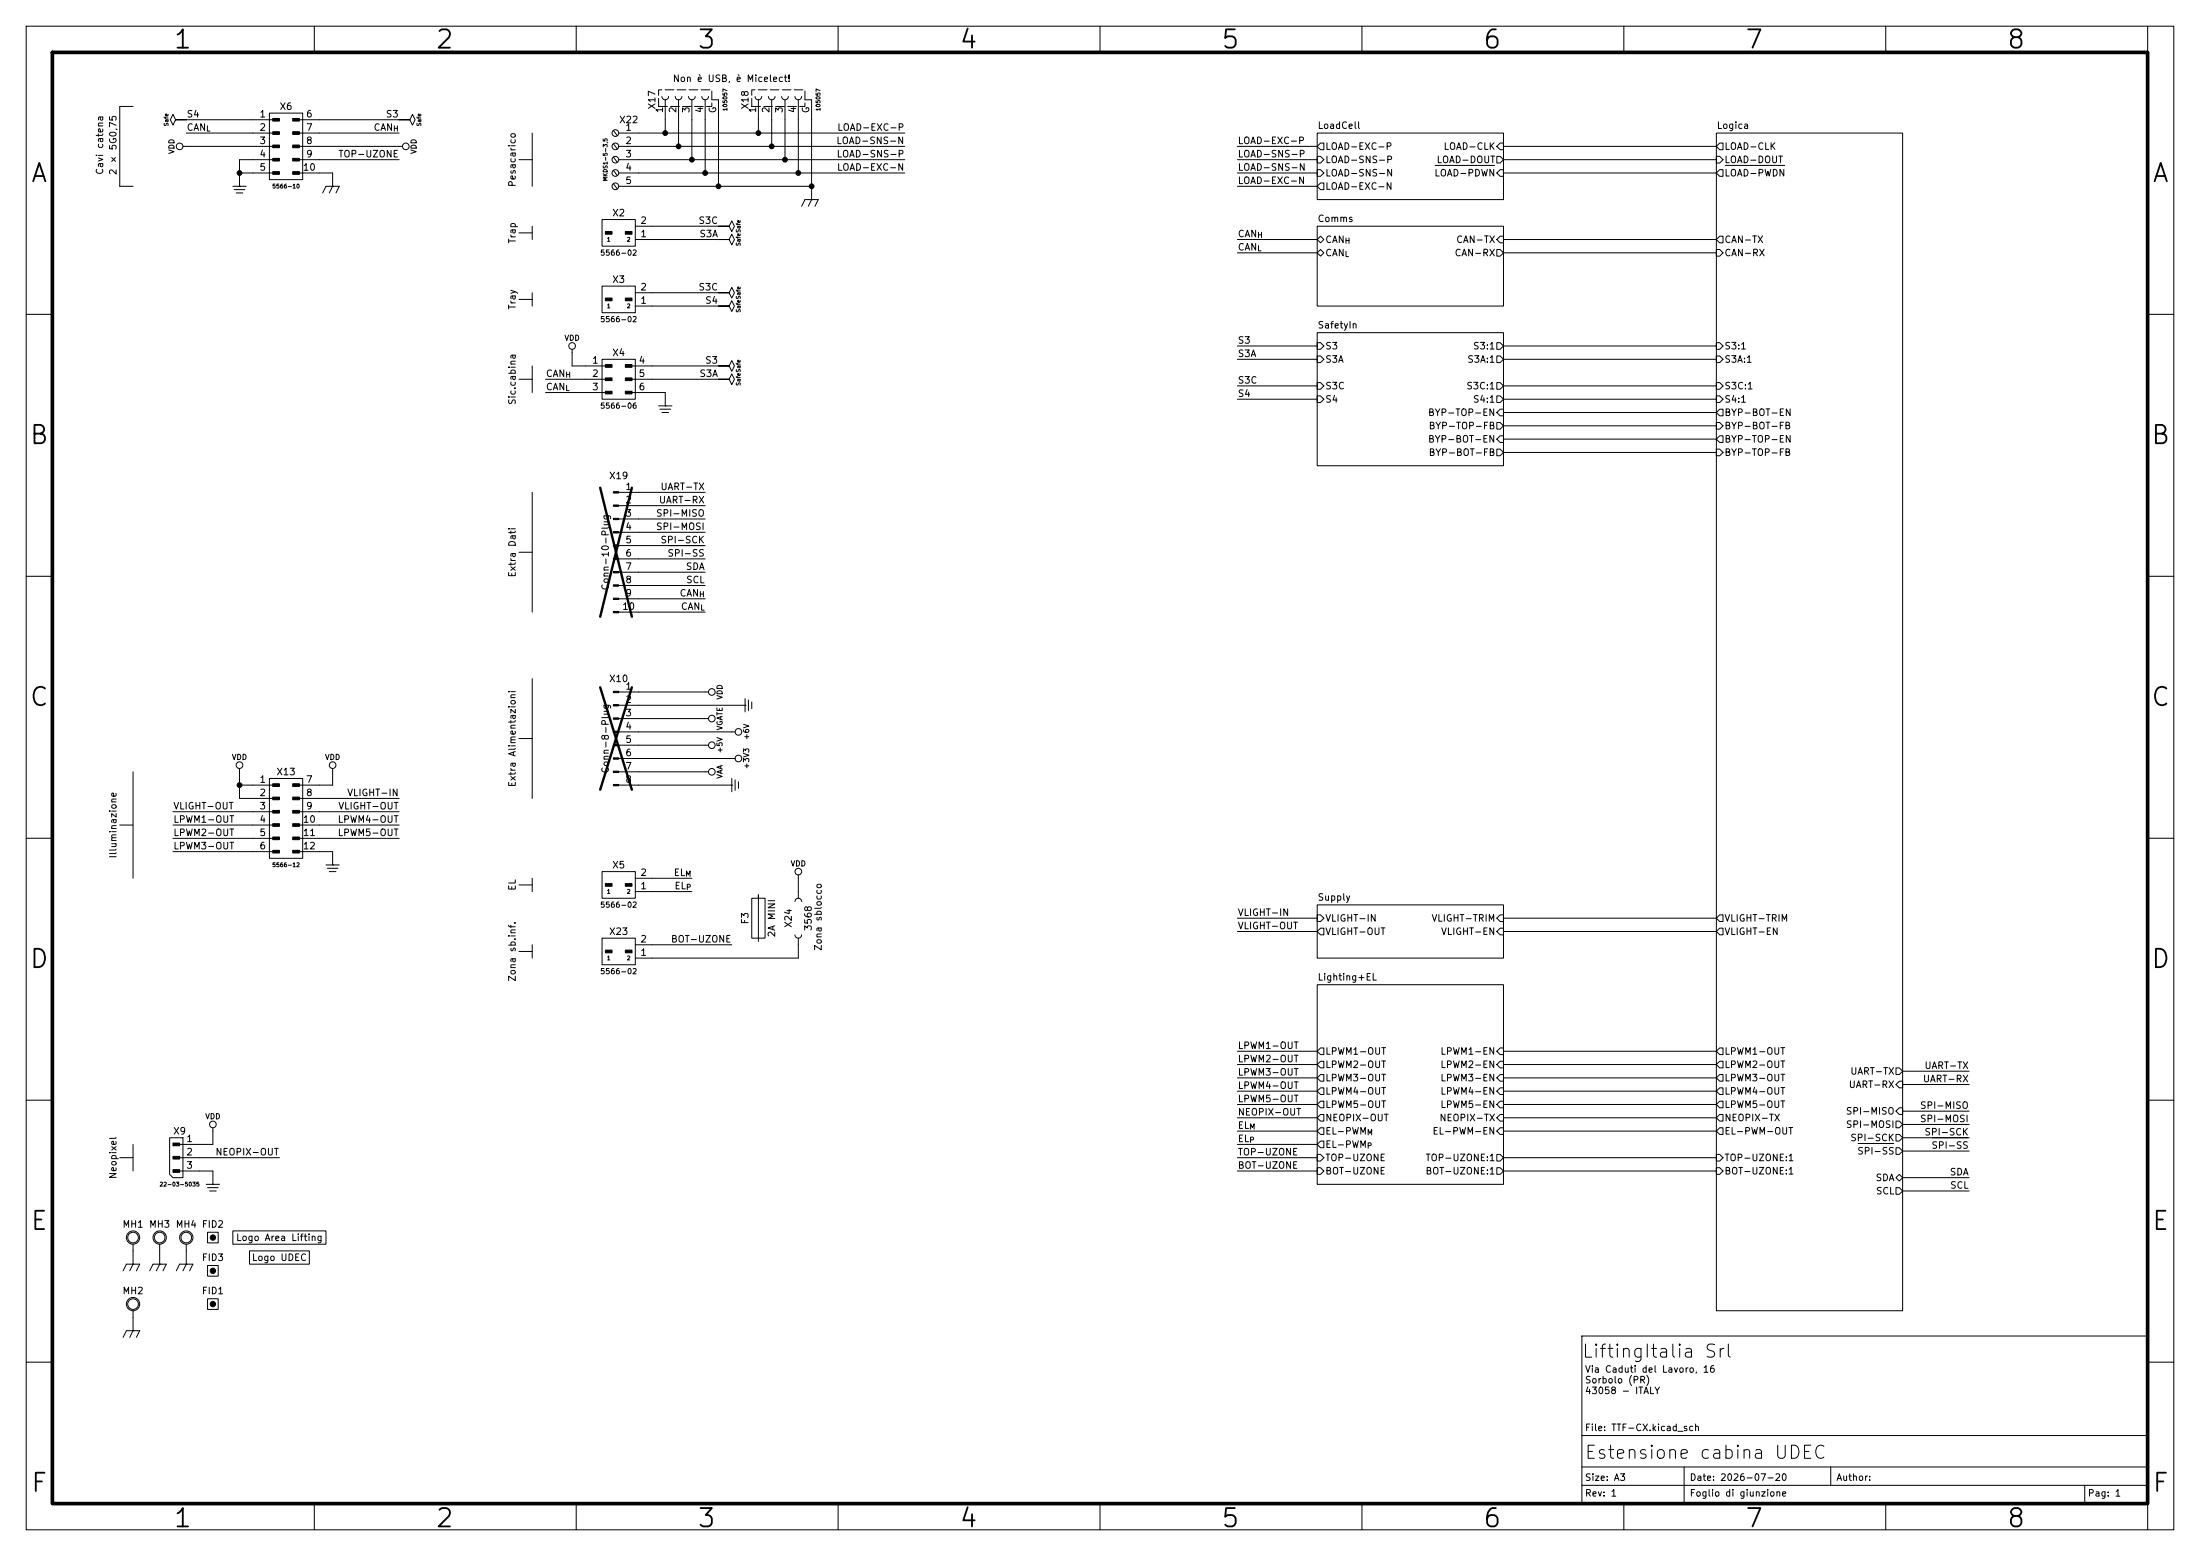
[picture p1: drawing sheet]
<svg xmlns="http://www.w3.org/2000/svg" width="420mm" height="297mm" viewBox="0 0 420 297" stroke-linecap="round" stroke-linejoin="round" font-family="sans-serif">
<path d="M10 10h400v277h-400z" fill="none" stroke="#000" stroke-width=".7"/>
<g fill="none" stroke="#000" stroke-width=".19">
<path d="M5 5h410v287h-410zM60 5v5M110 5v5M126.4 18.4a.63 .63 0 0 0 .6 .7 .63 .63 0 0 0 .6-.7M127 19.1v6.3M128.9 18.4a.63 .63 0 0 0 .6 .7 .63 .63 0 0 0 .7-.7M129.5 19.1v8.8M131.4 18.4a.63 .63 0 0 0 .7 .7 .63 .63 0 0 0 .6-.7M132.1 19.1v11.4M134 18.4a.63 .63 0 0 0 .6 .7 .63 .63 0 0 0 .7-.7M134.6 19.1v13.9M135.9 19.1h1.3v16.5"/>
<path d="M144.1 18.4a.63 .63 0 0 0 .7 .7 .63 .63 0 0 0 .6-.7M144.8 19.1v6.3M146.7 18.4a.63 .63 0 0 0 .6 .7 .63 .63 0 0 0 .7-.7M147.3 19.1v8.8M149.2 18.4a.63 .63 0 0 0 .7 .7 .63 .63 0 0 0 .6-.7M149.9 19.1v11.4M151.8 18.4a.63 .63 0 0 0 .6 .7 .63 .63 0 0 0 .6-.7M152.4 19.1v13.9M153.7 19.1h1.2v19M160 5v5M210 5v5M260 5v5"/>
<path d="M310 5v5M360 5v5M410 5v5M25.4 20.3h-2.5v15.3h2.5M33 21.8l.5 1.1h2.1h-2.1l-.5 1-.5-1zM34.9 27.9h17.2M35.6 22.9h16.5M35.6 25.4h16.5M44.4 35.6h2.6M44.7 36.2h2M45.1 36.8h1.3M45.7 35.6h.1"/>
<path d="M45.7 33h6.4M51.4 21.6h6.4v12.7h-6.4zM52.1 30.5h-6.4v5.1M57.1 27.9h19.7M57.1 22.9h19.1M57.1 25.4h19.1M57.1 30.5h19.1M57.1 33h6.4v2.6M61.6 36.8l.6-1.2h2.6l-.7 1.2M63.5 35.6h.1M63.5 35.6l-.6 1.2M76.2 22.9h2l.5-1.1 .5 1.1-.5 1-.5-1z"/>
<path d="M99.1 30.5h2.5M101.6 25.4v10.2M117.1 24.9l.8 1M117.1 27.4l.8 1M117.1 30l.8 1M117.1 32.5l.8 1M117.1 35.1l.8 1M118.1 35.6h36.8M118.1 25.4h54.6M118.1 27.9h54.6M118.1 30.5h54.6M118.1 33h54.6"/>
<path d="M153 39.4l.7-1.3h2.5l-.6 1.3M154.9 38.1h.1M154.9 38.1l-.6 1.3M236.2 35.6h15.3M236.2 27.9h15.3M236.2 30.5h15.3M236.2 33h15.3M251.5 25.4h35.5v12.7h-35.5zM251.5 32.4h.6l.6 .6-.6 .7h-.6zM251.5 29.8h.6l.6 .7-.6 .6h-.6zM252.1 34.9h.6v1.3h-.6l-.6-.6zM252.1 27.3h.6v1.3h-.6l-.6-.7z"/>
<path d="M274 31.6h11.3M285.7 29.8h.7l.6 .7-.6 .6h-.7zM286.4 27.3h.6v1.3h-.6l-.7-.7zM286.4 32.4h.6v1.3h-.6l-.7-.7zM287 27.9h40.7M287 30.5h40.7M287 33h40.7M327.7 25.4h35.5v224.8h-35.5zM327.7 29.8h.6l.6 .7-.6 .6h-.6zM328.3 27.3h.6v1.3h-.6l-.6-.7zM328.3 32.4h.6v1.3h-.6l-.6-.7zM329.3 31.6h11.4"/>
<path d="M99.1 44.5h2.5M99.1 57.2h2.5M101.6 43.2v2.5M101.6 55.9v2.5M114.9 41.9h6.4v5.1h-6.4zM114.9 54.6h6.4v5.1h-6.4zM121.3 45.7h15.9M121.3 43.2h15.9M121.3 58.4h15.9M121.3 55.9h15.9M137.2 55.9h2l.5-1 .5 1-.5 1-.5-1zM137.2 58.4h2l.5-1 .5 1-.5 1-.5-1z"/>
<path d="M137.2 43.2h2l.5-1 .5 1-.5 1-.5-1zM137.2 45.7h2l.5-1 .5 1-.5 1-.5-1zM236.2 45.7h15.3M236.2 48.3h15.3M251.5 43.2h35.5v15.2h-35.5zM251.5 45.7l.6-.6 .6 .6-.6 .7zM251.5 48.3l.6-.7 .6 .7-.6 .6zM285.7 47.6h.7l.6 .7-.6 .6h-.7zM286.4 45.1h.6v1.3h-.6l-.7-.7zM287 45.7h40.7M287 48.3h40.7M327.7 47.6h.6l.6 .7-.6 .6h-.6z"/>
<path d="M328.3 45.1h.6v1.3h-.6l-.6-.7zM5 60h5M99.1 72.4h2.5M101.6 69.9v5M104.1 72.4h11.5M104.1 74.9h11.5M109.2 66.7v3.2h6.4M114.9 68.6h6.4v7.6h-6.4zM120.6 69.9h16.6M120.6 72.4h16.6M120.6 74.9h6.4v2.6M125.7 77.5h2.6"/>
<path d="M126 78.1h2M126.4 78.7h1.2M127 77.5h.1M137.2 72.4h2l.5-1 .5 1-.5 1-.5-1zM137.2 69.9h2l.5-1.1 .5 1.1-.5 1-.5-1zM236.2 76.2h15.3M236.2 68.6h15.3M236.2 73.7h15.3M236.2 66h15.3M251.5 63.5h35.5v25.4h-35.5zM251.5 65.4h.6l.6 .6-.6 .7h-.6zM251.5 67.9h.6l.6 .7-.6 .6h-.6z"/>
<path d="M251.5 73h.6l.6 .7-.6 .6h-.6zM251.5 75.6h.6l.6 .6-.6 .6h-.6zM285.7 65.4h.7l.6 .6-.6 .7h-.7zM285.7 67.9h.7l.6 .7-.6 .6h-.7zM285.7 73h.7l.6 .7-.6 .6h-.7zM285.7 75.6h.7l.6 .6-.6 .6h-.7zM286.4 78.1h.6v1.3h-.6l-.7-.7zM287 78.7h40.7M287 76.2h40.7M287 68.6h40.7M287 73.7h40.7M287 66h40.7"/>
<path d="M327.7 65.4h.6l.6 .6-.6 .7h-.6zM327.7 67.9h.6l.6 .7-.6 .6h-.6zM327.7 73h.6l.6 .7-.6 .6h-.6zM327.7 75.6h.6l.6 .6-.6 .6h-.6zM328.3 78.1h.6v1.3h-.6l-.6-.7zM410 60h5M101.6 94v22.8M118.1 94h16.5M118.1 96.5h16.5M118.1 99.1h16.5M285.7 80.6h.7l.6 .7-.6 .6h-.7zM285.7 85.7h.7l.6 .7-.6 .6h-.7z"/>
<path d="M286.4 83.2h.6v1.3h-.6l-.7-.7zM287 81.3h40.7M287 83.8h40.7M287 86.4h40.7M327.7 80.6h.6l.6 .7-.6 .6h-.6zM327.7 85.7h.6l.6 .7-.6 .6h-.6zM328.3 83.2h.6v1.3h-.6l-.6-.7zM5 110h5M99.1 105.4h2.5M118.1 101.6h16.5M118.1 104.1h16.5M118.1 106.7h16.5"/>
<path d="M118.1 109.2h16.5M118.1 111.8h16.5M118.1 114.3h16.5M118.1 116.8h16.5M410 110h5M101.6 129.5v22.9M118.1 132.1h17.2M118.1 134.6h24.1M118.1 137.2h17.2M118.1 139.7h22.2M142.2 134.6h.1M142.2 133.4v2.5"/>
<path d="M142.9 133.6v2M143.5 134v1.3M5 160h5M22.9 157.5h2.5M25.4 147.3v20.3M33 154.9h19.1M33 157.5h19.1M45.7 146.7v5.7h6.4M45.7 149.9h6.4M51.4 148.6h6.4v15.2h-6.4zM57.1 152.4h19.1M57.1 154.9h19.1"/>
<path d="M57.1 157.5h19.1M63.5 146.7v3.2h-6.4M99.1 141h2.5M118.1 147.3h17.2M118.1 149.9h21.6M118.1 142.2h17.2M118.1 144.8h22.2M139.7 149.9h.1M139.7 148.6v2.5M140.3 148.8v2.1M141 149.2v1.3M410 160h5"/>
<path d="M33 160h19.1M33 162.6h19.1M57.1 160h19.1M57.1 162.6h6.4v2.5M62.2 165.1h2.6M62.5 165.7h2M62.9 166.4h1.2M63.5 165.1h.1M99.1 168.9h2.5M101.6 167.6v2.6M114.9 179.1h6.4v5.1h-6.4zM114.9 166.4h6.4v5.1h-6.4z"/>
<path d="M121.3 170.2h10.8M121.3 167.6h10.8M143.5 171.5h2.5v7.6h-2.5zM144.8 171.5v-.7v8.9M151.8 178.4a.64 .64 0 0 0 .6 .7 .64 .64 0 0 0 .6-.7M151.8 172.1a.64 .64 0 0 1 .6-.7 .64 .64 0 0 1 .6 .7M152.4 167v4.5M152.4 179.1v3.8h-31.1M236.2 177.8h15.3M236.2 175.3h15.3M251.5 172.7h35.5v10.2h-35.5zM251.5 174.6h.6l.6 .7-.6 .6h-.6z"/>
<path d="M252.1 177.2h.6v1.2h-.6l-.6-.6zM286.4 177.2h.6v1.2h-.6l-.7-.6zM286.4 174.6h.6v1.3h-.6l-.7-.6zM287 177.8h40.7M287 175.3h40.7M328.3 177.2h.6v1.2h-.6l-.6-.6zM328.3 174.6h.6v1.3h-.6l-.6-.6zM99.1 181.6h2.5M101.6 180.3v2.6M121.3 180.3h18.4M251.5 188h35.5v38.1h-35.5zM5 210h5"/>
<path d="M25.4 218.4v5.1M32.4 217.2h2.5v7.6h-1.9l-.6-.6zM40.6 215.3v3.1h-6.3M236.2 218.4h15.3M236.2 200.7h15.3M236.2 203.2h15.3M236.2 213.4h15.3M236.2 208.3h15.3M236.2 210.8h15.3M236.2 205.7h15.3M236.2 215.9h15.3M252.1 200h.6v1.3h-.6l-.6-.6z"/>
<path d="M252.1 202.6h.6v1.2h-.6l-.6-.6zM252.1 205.1h.6v1.3h-.6l-.6-.7zM252.1 207.6h.6v1.3h-.6l-.6-.6zM252.1 210.2h.6v1.3h-.6l-.6-.7zM252.1 212.7h.6v1.3h-.6l-.6-.6zM252.1 215.3h.6v1.2h-.6l-.6-.6zM252.1 217.8h.6v1.3h-.6l-.6-.7zM286.4 200h.6v1.3h-.6l-.7-.6zM286.4 202.6h.6v1.2h-.6l-.7-.6zM286.4 205.1h.6v1.3h-.6l-.7-.7zM286.4 207.6h.6v1.3h-.6l-.7-.6zM286.4 210.2h.6v1.3h-.6l-.7-.7z"/>
<path d="M286.4 215.3h.6v1.2h-.6l-.7-.6zM286.4 212.7h.6v1.3h-.6l-.7-.6zM287 200.7h40.7M287 203.2h40.7M287 213.4h40.7M287 208.3h40.7M287 210.8h40.7M287 205.7h40.7M287 215.9h40.7M328.3 200h.6v1.3h-.6l-.6-.6zM328.3 202.6h.6v1.2h-.6l-.6-.6zM328.3 205.1h.6v1.3h-.6l-.6-.7z"/>
<path d="M328.3 207.6h.6v1.3h-.6l-.6-.6zM328.3 210.2h.6v1.3h-.6l-.6-.7zM328.3 215.3h.6v1.2h-.6l-.6-.6zM328.3 212.7h.6v1.3h-.6l-.6-.6zM354.7 218.3h6.8M361.9 214h.7l.6 .6-.6 .7h-.7zM361.9 216.5h.7l.6 .7-.6 .6h-.7zM361.9 207l.7-.6h.6v1.2h-.6zM361.9 203.8h.7l.6 .7-.6 .6h-.7zM361.9 219.1h.7l.6 .6-.6 .6h-.7zM362.6 211.5h.6v1.2h-.6l-.7-.6zM363.2 217.2h12.7"/>
<path d="M363.2 212.1h12.7M363.2 219.7h12.7M363.2 214.6h12.7M363.2 207h12.7M363.2 204.5h12.7M410 210h5M22.9 221h2.5M25.4 237.5v3.8M30.5 237.5v3.8M34.3 221h19M34.3 223.5h6.3v2.6M35.6 237.5v3.8"/>
<path d="M39.4 226.1h2.5M39.6 235.2h2.1v2h-2.1zM39.6 226.7h2.1M40 227.3h1.3M40.6 226.1h.1M44.4 234.9h17.8v2.6h-17.8zM47.6 238.8h11.5v2.5h-11.5zM236.2 221h15.3M236.2 223.5h15.3M251.5 222.9h.6l.6 .6-.6 .7h-.6zM251.5 220.3h.6l.6 .7-.6 .6h-.6zM285.7 222.9h.7l.6 .6-.6 .7h-.7z"/>
<path d="M285.7 220.3h.7l.6 .7-.6 .6h-.7zM287 221h40.7M287 223.5h40.7M327.7 222.9h.6l.6 .6-.6 .7h-.6zM327.7 220.3h.6l.6 .7-.6 .6h-.6zM361.9 226.7h.7l.6 .6-.6 .7h-.7zM361.9 224.8l.7-.6 .6 .6-.6 .6zM363.2 227.3h12.7M363.2 224.8h12.7M23.5 255.3l.6-1.3h2.6l-.7 1.3M23.5 242.6l.6-1.3h2.6l-.7 1.3M25.4 254h.1"/>
<path d="M25.4 241.3h.1M25.4 250.2v3.8M25.4 254l-.6 1.3M25.4 241.3l-.6 1.3M28.6 242.6l.6-1.3h2.5l-.6 1.3M30.5 241.3h.1M30.5 241.3l-.7 1.3M33.7 242.6l.6-1.3h2.5l-.6 1.3M35.6 241.3h.1M35.6 241.3l-.7 1.3M39.6 247.9h2.1v2h-2.1zM39.6 241.6h2.1v2h-2.1z"/>
<path d="M302 255h108v32h-108zM5 260h5M302 274h108M321.5 280v7M349.5 280v3.5M410 260h5M60 287v5M110 287v5M160 287v5M210 287v5M260 287v5M302 283.5h108"/>
<path d="M302 280h108M310 287v5M360 287v5M398 283.5v3.5M410 287v5"/>
<circle cx="34.3" cy="27.9" r=".63"/>
<circle cx="77.5" cy="27.9" r=".63"/>
<circle cx="117.5" cy="25.4" r=".63"/>
<circle cx="117.5" cy="30.5" r=".63"/>
<circle cx="117.5" cy="35.6" r=".63"/>
<circle cx="117.5" cy="27.9" r=".63"/>
<circle cx="117.5" cy="33" r=".63"/>
<circle cx="109.2" cy="66" r=".63"/>
<circle cx="135.9" cy="137.2" r=".63"/>
<circle cx="135.9" cy="132.1" r=".63"/>
<circle cx="141" cy="139.7" r=".63"/>
<circle cx="45.7" cy="146" r=".63"/>
<circle cx="63.5" cy="146" r=".63"/>
<circle cx="135.9" cy="142.2" r=".63"/>
<circle cx="135.9" cy="147.3" r=".63"/>
<circle cx="141" cy="144.8" r=".63"/>
<circle cx="152.4" cy="166.4" r=".63"/>
<circle cx="40.6" cy="214.6" r=".63"/>
<circle cx="25.4" cy="236.2" r="1.02"/>
<circle cx="25.4" cy="236.2" r="1.27"/>
<circle cx="30.5" cy="236.2" r="1.02"/>
<circle cx="30.5" cy="236.2" r="1.27"/>
<circle cx="35.6" cy="236.2" r="1.02"/>
<circle cx="35.6" cy="236.2" r="1.27"/>
<circle cx="25.4" cy="248.9" r="1.02"/>
<circle cx="25.4" cy="248.9" r="1.27"/>
</g>
<g fill="#000" stroke="#000" stroke-width=".19">
<path d="M52.1 22.6h1.2v.5h-1.2zM52.1 25.1h1.2v.6h-1.2zM52.1 27.7h1.2v.5h-1.2zM52.1 30.2h1.2v.5h-1.2zM52.1 32.8h1.2v.5h-1.2zM55.9 22.6h1.2v.5h-1.2zM55.9 25.1h1.2v.6h-1.2zM55.9 27.7h1.2v.5h-1.2zM55.9 30.2h1.2v.5h-1.2zM55.9 32.8h1.2v.5h-1.2zM115.6 44.2h1.2v.5h-1.2zM115.6 56.9h1.2v.5h-1.2z"/>
<path d="M119.4 44.2h1.2v.5h-1.2zM119.4 56.9h1.2v.5h-1.2zM115.6 69.6h1.2v.5h-1.2zM115.6 72.1h1.2v.5h-1.2zM115.6 74.7h1.2v.5h-1.2zM119.4 69.6h1.2v.5h-1.2zM119.4 72.1h1.2v.5h-1.2zM119.4 74.7h1.2v.5h-1.2zM117.1 93.9h1v.2h-1zM117.1 96.4h1v.2h-1zM117.1 98.9h1v.3h-1zM117.1 101.5h1v.2h-1z"/>
<path d="M117.1 104h1v.3h-1zM117.1 106.6h1v.2h-1zM117.1 109.1h1v.2h-1zM117.1 111.6h1v.3h-1zM117.1 114.2h1v.2h-1zM117.1 116.7h1v.3h-1zM117.1 132h1v.2h-1zM117.1 134.5h1v.2h-1zM117.1 137h1v.3h-1zM117.1 139.6h1v.2h-1zM52.1 149.6h1.2v.5h-1.2zM52.1 152.1h1.2v.6h-1.2z"/>
<path d="M52.1 154.7h1.2v.5h-1.2zM52.1 157.2h1.2v.5h-1.2zM52.1 159.8h1.2v.5h-1.2zM55.9 149.6h1.2v.5h-1.2zM55.9 152.1h1.2v.6h-1.2zM55.9 154.7h1.2v.5h-1.2zM55.9 157.2h1.2v.5h-1.2zM55.9 159.8h1.2v.5h-1.2zM117.1 142.1h1v.3h-1zM117.1 144.7h1v.2h-1zM117.1 147.2h1v.2h-1zM117.1 149.7h1v.3h-1z"/>
<path d="M52.1 162.3h1.2v.5h-1.2zM55.9 162.3h1.2v.5h-1.2zM115.6 168.7h1.2v.5h-1.2zM119.4 168.7h1.2v.5h-1.2zM115.6 181.4h1.2v.5h-1.2zM119.4 181.4h1.2v.5h-1.2zM33 218.2h1.3v.5h-1.3zM33 220.7h1.3v.5h-1.3zM33 223.3h1.3v.5h-1.3z"/>
<circle cx="45.7" cy="33" r=".46"/>
<circle cx="127" cy="25.4" r=".46"/>
<circle cx="129.5" cy="27.9" r=".46"/>
<circle cx="132.1" cy="30.5" r=".46"/>
<circle cx="134.6" cy="33" r=".46"/>
<circle cx="137.2" cy="35.6" r=".46"/>
<circle cx="144.8" cy="25.4" r=".46"/>
<circle cx="147.3" cy="27.9" r=".46"/>
<circle cx="149.9" cy="30.5" r=".46"/>
<circle cx="152.4" cy="33" r=".46"/>
<circle cx="154.9" cy="35.6" r=".46"/>
<circle cx="45.7" cy="149.9" r=".46"/>
<circle cx="40.6" cy="236.2" r=".51"/>
<circle cx="40.6" cy="242.6" r=".51"/>
<circle cx="40.6" cy="248.9" r=".51"/>
</g>
<path d="M125.7 17.1h10.2v3.2h-10.2zM143.5 17.1h10.2v3.2h-10.2z" fill="none" stroke="#000" stroke-width=".19" stroke-dasharray="1.7 .6"/>
<path d="M114.6 93.1l6 24.6M120.6 93.1l-6 24.6M114.6 131.2l6 19.5M120.6 131.2l-6 19.5" fill="none" stroke="#000" stroke-width=".46"/>
<g font-size="3.5">
<text x="32.9" y="10.2">1</text>
<text x="82.9" y="10.2">2</text>
<text x="132.9" y="10.2">3</text>
<text x="182.9" y="10.2">4</text>
<text x="232.9" y="10.2">5</text>
<text x="282.9" y="10.2">6</text>
<text x="332.9" y="10.2">7</text>
<text x="382.9" y="10.2">8</text>
<text x="5.6" y="35.7">A</text>
<text x="410.6" y="35.7">A</text>
<text x="5.4" y="85.7">B</text>
<text x="410.4" y="85.7">B</text>
<text x="5.4" y="135.7">C</text>
<text x="410.4" y="135.7">C</text>
<text x="5.4" y="185.7">D</text>
<text x="410.4" y="185.7">D</text>
<text x="5.6" y="235.7">E</text>
<text x="410.6" y="235.7">E</text>
<text x="5.6" y="285.7">F</text>
<text x="410.6" y="285.7">F</text>
<text x="32.9" y="292.4">1</text>
<text x="82.9" y="292.4">2</text>
<text x="132.9" y="292.4">3</text>
<text x="182.9" y="292.4">4</text>
<text x="232.9" y="292.4">5</text>
<text x="282.9" y="292.4">6</text>
<text x="332.9" y="292.4">7</text>
<text x="382.9" y="292.4">8</text>
</g>
<g font-size="2.5">
<text x="301.8" y="259.8">LiftingItalia Srl</text>
<text x="302.3" y="279.1">Estensione cabina UDEC</text>
</g>
<g font-size="1.3">
<text x="128.3" y="16">Non è USB, è Micelect!</text>
<text x="35.5" y="22.7">S4</text>
<text x="49.4" y="22.7">1</text>
<text x="53.3" y="21.3">X6</text>
<text x="58.3" y="22.7">6</text>
<text x="73.6" y="22.7">S3</text>
<text x="118.1" y="23.8">X22</text>
<text x="125.4" y="21" transform="rotate(-90 125.4 21)">X17</text>
<text x="126.9" y="21.7" transform="rotate(-90 126.9 21.7)">1</text>
<text x="129.4" y="21.7" transform="rotate(-90 129.4 21.7)">2</text>
<text x="131.9" y="21.7" transform="rotate(-90 131.9 21.7)">3</text>
<text x="134.5" y="21.7" transform="rotate(-90 134.5 21.7)">4</text>
<text x="137" y="21.7" transform="rotate(-90 137 21.7)">G</text>
<text x="143.2" y="21" transform="rotate(-90 143.2 21)">X18</text>
<text x="144.6" y="21.7" transform="rotate(-90 144.6 21.7)">1</text>
<text x="147.2" y="21.7" transform="rotate(-90 147.2 21.7)">2</text>
<text x="149.7" y="21.7" transform="rotate(-90 149.7 21.7)">3</text>
<text x="152.3" y="21.7" transform="rotate(-90 152.3 21.7)">4</text>
<text x="154.8" y="21.7" transform="rotate(-90 154.8 21.7)">G</text>
<text x="35.5" y="25.3">CAN</text>
<text x="49.4" y="25.3">2</text>
<text x="49.4" y="27.8">3</text>
<text x="58.3" y="25.3">7</text>
<text x="58.3" y="27.8">8</text>
<text x="71.2" y="25.3">CAN</text>
<text x="119.3" y="25.3">1</text>
<text x="119.3" y="27.8">2</text>
<text x="159.6" y="27.8">LOAD-SNS-N</text>
<text x="159.7" y="25.3">LOAD-EXC-P</text>
<text x="236.2" y="27.8">LOAD-EXC-P</text>
<text x="251.4" y="24.9">LoadCell</text>
<text x="252.9" y="28.9">LOAD-EXC-P</text>
<text x="275.5" y="28.9">LOAD-CLK</text>
<text x="327.6" y="24.9">Logica</text>
<text x="329.1" y="28.9">LOAD-CLK</text>
<text x="20" y="33.5" transform="rotate(-90 20 33.5)">Cavi catena</text>
<text x="22.6" y="33.5" transform="rotate(-90 22.6 33.5)">2 × 5G0,75</text>
<text x="49.4" y="30.3">4</text>
<text x="49.4" y="32.9">5</text>
<text x="57.7" y="32.9">10</text>
<text x="58.3" y="30.3">9</text>
<text x="64.5" y="30.4">TOP-UZONE</text>
<text x="98.8" y="35.8" transform="rotate(-90 98.8 35.8)">Pesacarico</text>
<text x="119.3" y="30.3">3</text>
<text x="119.3" y="32.9">4</text>
<text x="119.3" y="35.4">5</text>
<text x="159.6" y="30.4">LOAD-SNS-P</text>
<text x="159.7" y="32.9">LOAD-EXC-N</text>
<text x="236.2" y="35.4">LOAD-EXC-N</text>
<text x="236.2" y="30.4">LOAD-SNS-P</text>
<text x="236.2" y="32.9">LOAD-SNS-N</text>
<text x="252.9" y="34">LOAD-SNS-N</text>
<text x="252.9" y="31.4">LOAD-SNS-P</text>
<text x="273.7" y="34">LOAD-PDWN</text>
<text x="274.1" y="31.4">LOAD-DOUT</text>
<text x="329.1" y="31.4">LOAD-DOUT</text>
<text x="329.1" y="34">LOAD-PWDN</text>
<text x="116.8" y="41.6">X2</text>
<text x="252.9" y="36.5">LOAD-EXC-N</text>
<text x="98.8" y="46.6" transform="rotate(-90 98.8 46.6)">Trap</text>
<text x="122.1" y="45.6">1</text>
<text x="122.1" y="43">2</text>
<text x="133.2" y="43.1">S3C</text>
<text x="133.4" y="45.6">S3A</text>
<text x="236.2" y="45.6">CAN</text>
<text x="251.4" y="42.7">Comms</text>
<text x="252.9" y="46.7">CAN</text>
<text x="277.9" y="46.7">CAN-TX</text>
<text x="329.1" y="46.7">CAN-TX</text>
<text x="236.2" y="48.1">CAN</text>
<text x="252.9" y="49.2">CAN</text>
<text x="277.6" y="49.2">CAN-RX</text>
<text x="329.1" y="49.2">CAN-RX</text>
<text x="98.8" y="59.2" transform="rotate(-90 98.8 59.2)">Tray</text>
<text x="116.8" y="54.3">X3</text>
<text x="122.1" y="58.3">1</text>
<text x="122.1" y="55.7">2</text>
<text x="133.2" y="55.8">S3C</text>
<text x="134.5" y="58.3">S4</text>
<text x="236.2" y="65.9">S3</text>
<text x="251.4" y="63">SafetyIn</text>
<text x="112.9" y="69.7">1</text>
<text x="116.8" y="68.3">X4</text>
<text x="121.8" y="69.7">4</text>
<text x="134.5" y="69.7">S3</text>
<text x="236.2" y="68.5">S3A</text>
<text x="252.9" y="67">S3</text>
<text x="252.9" y="69.5">S3A</text>
<text x="280" y="69.5">S3A:1</text>
<text x="281.1" y="67">S3:1</text>
<text x="329.1" y="67">S3:1</text>
<text x="329.1" y="69.5">S3A:1</text>
<text x="98.8" y="77.4" transform="rotate(-90 98.8 77.4)">Sic.cabina</text>
<text x="104.1" y="74.8">CAN</text>
<text x="104.1" y="72.3">CAN</text>
<text x="112.9" y="72.3">2</text>
<text x="112.9" y="74.8">3</text>
<text x="121.8" y="72.3">5</text>
<text x="121.8" y="74.8">6</text>
<text x="133.4" y="72.3">S3A</text>
<text x="236.2" y="76.1">S4</text>
<text x="236.2" y="73.5">S3C</text>
<text x="252.9" y="74.6">S3C</text>
<text x="252.9" y="77.2">S4</text>
<text x="279.8" y="74.6">S3C:1</text>
<text x="281.1" y="77.2">S4:1</text>
<text x="329.1" y="74.6">S3C:1</text>
<text x="329.1" y="77.2">S4:1</text>
<text x="272.5" y="79.7">BYP-TOP-EN</text>
<text x="272.6" y="82.2">BYP-TOP-FB</text>
<text x="329.1" y="79.7">BYP-BOT-EN</text>
<text x="329.1" y="82.2">BYP-BOT-FB</text>
<text x="272.5" y="84.8">BYP-BOT-EN</text>
<text x="272.6" y="87.3">BYP-BOT-FB</text>
<text x="329.1" y="84.8">BYP-TOP-EN</text>
<text x="329.1" y="87.3">BYP-TOP-FB</text>
<text x="116.2" y="91.8">X19</text>
<text x="119.3" y="93.8">1</text>
<text x="126" y="93.9">UART-TX</text>
<text x="119.3" y="96.4">2</text>
<text x="119.3" y="98.9">3</text>
<text x="119.3" y="101.5">4</text>
<text x="125.1" y="101.5">SPI-MOSI</text>
<text x="125.1" y="98.9">SPI-MISO</text>
<text x="125.7" y="96.4">UART-RX</text>
<text x="119.3" y="104">5</text>
<text x="119.3" y="106.5">6</text>
<text x="126" y="104">SPI-SCK</text>
<text x="127.3" y="106.6">SPI-SS</text>
<text x="98.8" y="110.3" transform="rotate(-90 98.8 110.3)">Extra Dati</text>
<text x="116.5" y="112.8" transform="rotate(-90 116.5 112.8)">Conn-10-Plug</text>
<text x="119.3" y="109.1">7</text>
<text x="119.3" y="111.6">8</text>
<text x="130.8" y="109.1">SDA</text>
<text x="130.9" y="111.6">SCL</text>
<text x="118.7" y="116.7">10</text>
<text x="119.3" y="114.2">9</text>
<text x="129.6" y="114.2">CAN</text>
<text x="129.9" y="116.7">CAN</text>
<text x="116.2" y="130.5">X10</text>
<text x="119.3" y="131.9">1</text>
<text x="119.3" y="134.5">2</text>
<text x="119.3" y="137">3</text>
<text x="119.3" y="139.6">4</text>
<text x="119.3" y="142.1">5</text>
<text x="49.4" y="149.7">1</text>
<text x="52.7" y="148.3">X13</text>
<text x="58.3" y="149.7">7</text>
<text x="116.5" y="147.7" transform="rotate(-90 116.5 147.7)">Conn-8-Plug</text>
<text x="119.3" y="144.6">6</text>
<text x="119.3" y="147.2">7</text>
<text x="119.3" y="149.7">8</text>
<text x="33" y="154.8">VLIGHT-OUT</text>
<text x="49.4" y="152.3">2</text>
<text x="49.4" y="154.8">3</text>
<text x="58.3" y="152.3">8</text>
<text x="58.3" y="154.8">9</text>
<text x="64.5" y="154.8">VLIGHT-OUT</text>
<text x="66.2" y="152.3">VLIGHT-IN</text>
<text x="98.8" y="150.3" transform="rotate(-90 98.8 150.3)">Extra Alimentazioni</text>
<text x="33" y="157.4">LPWM1-OUT</text>
<text x="33" y="159.9">LPWM2-OUT</text>
<text x="49.4" y="157.3">4</text>
<text x="49.4" y="159.9">5</text>
<text x="57.7" y="157.3">10</text>
<text x="57.7" y="159.9">11</text>
<text x="64.4" y="159.9">LPWM5-OUT</text>
<text x="64.4" y="157.4">LPWM4-OUT</text>
<text x="22.6" y="164" transform="rotate(-90 22.6 164)">Illuminazione</text>
<text x="33" y="162.4">LPWM3-OUT</text>
<text x="49.4" y="162.4">6</text>
<text x="57.7" y="162.4">12</text>
<text x="116.8" y="166.1">X5</text>
<text x="122.1" y="167.5">2</text>
<text x="128.5" y="167.5">EL</text>
<text x="98.8" y="170.1" transform="rotate(-90 98.8 170.1)">EL</text>
<text x="122.1" y="170">1</text>
<text x="128.7" y="170.1">EL</text>
<text x="251.4" y="172.2">Supply</text>
<text x="116.2" y="178.8">X23</text>
<text x="143.2" y="176.5" transform="rotate(-90 143.2 176.5)">F3</text>
<text x="148.3" y="179" transform="rotate(-90 148.3 179)">2A MINI</text>
<text x="151.5" y="177.2" transform="rotate(-90 151.5 177.2)">X24</text>
<text x="155.3" y="177.8" transform="rotate(-90 155.3 177.8)">3568</text>
<text x="236.2" y="177.7">VLIGHT-OUT</text>
<text x="236.2" y="175.1">VLIGHT-IN</text>
<text x="252.9" y="176.2">VLIGHT-IN</text>
<text x="252.9" y="178.8">VLIGHT-OUT</text>
<text x="273.2" y="176.2">VLIGHT-TRIM</text>
<text x="275" y="178.8">VLIGHT-EN</text>
<text x="329.1" y="178.8">VLIGHT-EN</text>
<text x="329.1" y="176.2">VLIGHT-TRIM</text>
<text x="122.1" y="182.7">1</text>
<text x="122.1" y="180.2">2</text>
<text x="128" y="180.2">BOT-UZONE</text>
<text x="157.2" y="181.6" transform="rotate(-90 157.2 181.6)">Zona sblocco</text>
<text x="98.8" y="187.5" transform="rotate(-90 98.8 187.5)">Zona sb.inf.</text>
<text x="251.4" y="187.5">Lighting+EL</text>
<text x="236.2" y="203.1">LPWM2-OUT</text>
<text x="236.2" y="200.5">LPWM1-OUT</text>
<text x="252.9" y="201.6">LPWM1-OUT</text>
<text x="274.9" y="201.6">LPWM1-EN</text>
<text x="329.1" y="201.6">LPWM1-OUT</text>
<text x="236.2" y="208.2">LPWM4-OUT</text>
<text x="236.2" y="205.6">LPWM3-OUT</text>
<text x="252.9" y="204.2">LPWM2-OUT</text>
<text x="252.9" y="206.7">LPWM3-OUT</text>
<text x="252.9" y="209.2">LPWM4-OUT</text>
<text x="274.9" y="204.2">LPWM2-EN</text>
<text x="274.9" y="206.7">LPWM3-EN</text>
<text x="274.9" y="209.2">LPWM4-EN</text>
<text x="329.1" y="204.2">LPWM2-OUT</text>
<text x="329.1" y="206.7">LPWM3-OUT</text>
<text x="329.1" y="209.2">LPWM4-OUT</text>
<text x="352.8" y="208">UART-RX</text>
<text x="353.1" y="205.4">UART-TX</text>
<text x="367" y="206.9">UART-RX</text>
<text x="367.3" y="204.3">UART-TX</text>
<text x="236.2" y="215.8">EL</text>
<text x="236.2" y="213.2">NEOPIX-OUT</text>
<text x="236.2" y="210.7">LPWM5-OUT</text>
<text x="252.9" y="211.8">LPWM5-OUT</text>
<text x="252.9" y="214.3">NEOPIX-OUT</text>
<text x="274.7" y="214.3">NEOPIX-TX</text>
<text x="274.9" y="211.8">LPWM5-EN</text>
<text x="329.1" y="211.8">LPWM5-OUT</text>
<text x="329.1" y="214.3">NEOPIX-TX</text>
<text x="352.3" y="213.1">SPI-MISO</text>
<text x="352.3" y="215.6">SPI-MOSI</text>
<text x="366.4" y="214.5">SPI-MOSI</text>
<text x="366.4" y="212">SPI-MISO</text>
<text x="33" y="216.9">X9</text>
<text x="35.5" y="218.3">1</text>
<text x="35.5" y="220.8">2</text>
<text x="41" y="220.9">NEOPIX-OUT</text>
<text x="236.2" y="218.3">EL</text>
<text x="236.2" y="220.9">TOP-UZONE</text>
<text x="252.9" y="216.9">EL-PWM</text>
<text x="252.9" y="219.4">EL-PWM</text>
<text x="252.9" y="221.9">TOP-UZONE</text>
<text x="272" y="221.9">TOP-UZONE:1</text>
<text x="273.4" y="216.9">EL-PWM-EN</text>
<text x="329.1" y="216.9">EL-PWM-OUT</text>
<text x="329.1" y="221.9">TOP-UZONE:1</text>
<text x="353.1" y="218.1">SPI-SCK</text>
<text x="354.5" y="220.7">SPI-SS</text>
<text x="367.3" y="217">SPI-SCK</text>
<text x="368.6" y="219.6">SPI-SS</text>
<text x="22.6" y="225.2" transform="rotate(-90 22.6 225.2)">Neopixel</text>
<text x="35.5" y="223.4">3</text>
<text x="236.2" y="223.4">BOT-UZONE</text>
<text x="252.9" y="224.5">BOT-UZONE</text>
<text x="272" y="224.5">BOT-UZONE:1</text>
<text x="329.1" y="224.5">BOT-UZONE:1</text>
<text x="358" y="225.8">SDA</text>
<text x="372.1" y="224.7">SDA</text>
<text x="372.2" y="227.2">SCL</text>
<text x="358" y="228.3">SCL</text>
<text x="23.3" y="234.6">MH1 MH3 MH4 FID2</text>
<text x="45" y="237.2">Logo Area Lifting</text>
<text x="38.4" y="241">FID3</text>
<text x="48" y="241">Logo UDEC</text>
<text x="23.3" y="247.3">MH2</text>
<text x="38.4" y="247.3">FID1</text>
<text x="302.5" y="262.3">Via Caduti del Lavoro, 16</text>
<text x="302.5" y="264.4">Sorbolo (PR)</text>
<text x="302.5" y="266.4">43058 - ITALY</text>
<text x="302.5" y="273.5">File: TTF-CX.kicad_sch</text>
<text x="302.5" y="283">Size: A3</text>
<text x="302.5" y="286">Rev: 1</text>
<text x="322.5" y="286">Foglio di giunzione</text>
<text x="322.5" y="283">Date: 2026-07-20</text>
<text x="350.5" y="283">Author:</text>
<text x="398.5" y="286">Pag: 1</text>
</g>
<g font-size="1">
<text x="33.5" y="29.5" transform="rotate(-90 33.5 29.5)">VDD</text>
<text x="39.2" y="25.3">L</text>
<text x="74.9" y="25.3">H</text>
<text x="79.8" y="29.5" transform="rotate(-90 79.8 29.5)">VDD</text>
<text x="239.9" y="45.7">H</text>
<text x="256.6" y="46.7">H</text>
<text x="114.5" y="49">5566-02</text>
<text x="239.9" y="48.2">L</text>
<text x="256.6" y="49.3">L</text>
<text x="107.7" y="65.3">VDD</text>
<text x="114.5" y="61.7">5566-02</text>
<text x="107.8" y="74.9">L</text>
<text x="107.8" y="72.3">H</text>
<text x="114.5" y="78.2">5566-06</text>
<text x="133.4" y="114.2">H</text>
<text x="133.6" y="116.8">L</text>
<text x="138.2" y="133.6" transform="rotate(-90 138.2 133.6)">VDD</text>
<text x="138.2" y="143.9" transform="rotate(-90 138.2 143.9)">+5V</text>
<text x="138.2" y="139.5" transform="rotate(-90 138.2 139.5)">VGATE</text>
<text x="143.3" y="141.3" transform="rotate(-90 143.3 141.3)">+6V</text>
<text x="44.2" y="145.3">VDD</text>
<text x="61.9" y="145.3">VDD</text>
<text x="138.2" y="148.7" transform="rotate(-90 138.2 148.7)">VAA</text>
<text x="143.3" y="146.9" transform="rotate(-90 143.3 146.9)">+3V3</text>
<text x="130.7" y="167.6">M</text>
<text x="150.8" y="165.6">VDD</text>
<text x="114.5" y="173.5">5566-02</text>
<text x="130.9" y="170.1">P</text>
<text x="114.5" y="186.2">5566-02</text>
<text x="39.1" y="213.9">VDD</text>
<text x="238.4" y="215.8">M</text>
<text x="238.4" y="218.4">P</text>
<text x="260.8" y="216.9">M</text>
<text x="260.8" y="219.5">P</text>
</g>
<g font-size=".8">
<text x="139" y="21.3" transform="rotate(-90 139 21.3)">105057</text>
<text x="156.8" y="21.3" transform="rotate(-90 156.8 21.3)">105057</text>
<text x="32.3" y="24.2" transform="rotate(-90 32.3 24.2)">Safe</text>
<text x="80.6" y="24.2" transform="rotate(-90 80.6 24.2)">Safe</text>
<text x="116.1" y="34.7" transform="rotate(-90 116.1 34.7)">MKDS1-5-3,5</text>
<text x="51.9" y="36.1">5566-10</text>
<text x="115.8" y="46.3">1</text>
<text x="119.6" y="46.3">2</text>
<text x="141.5" y="44.5" transform="rotate(-90 141.5 44.5)">Safe</text>
<text x="115.8" y="59">1</text>
<text x="119.6" y="59">2</text>
<text x="141.5" y="57.2" transform="rotate(-90 141.5 57.2)">Safe</text>
<text x="141.5" y="73.7" transform="rotate(-90 141.5 73.7)">Safe</text>
<text x="51.9" y="165.7">5566-12</text>
<text x="115.8" y="170.8">1</text>
<text x="119.6" y="170.8">2</text>
<text x="115.8" y="183.5">1</text>
<text x="119.6" y="183.5">2</text>
<text x="30.4" y="226.6">22-03-5035</text>
</g>
</svg>
